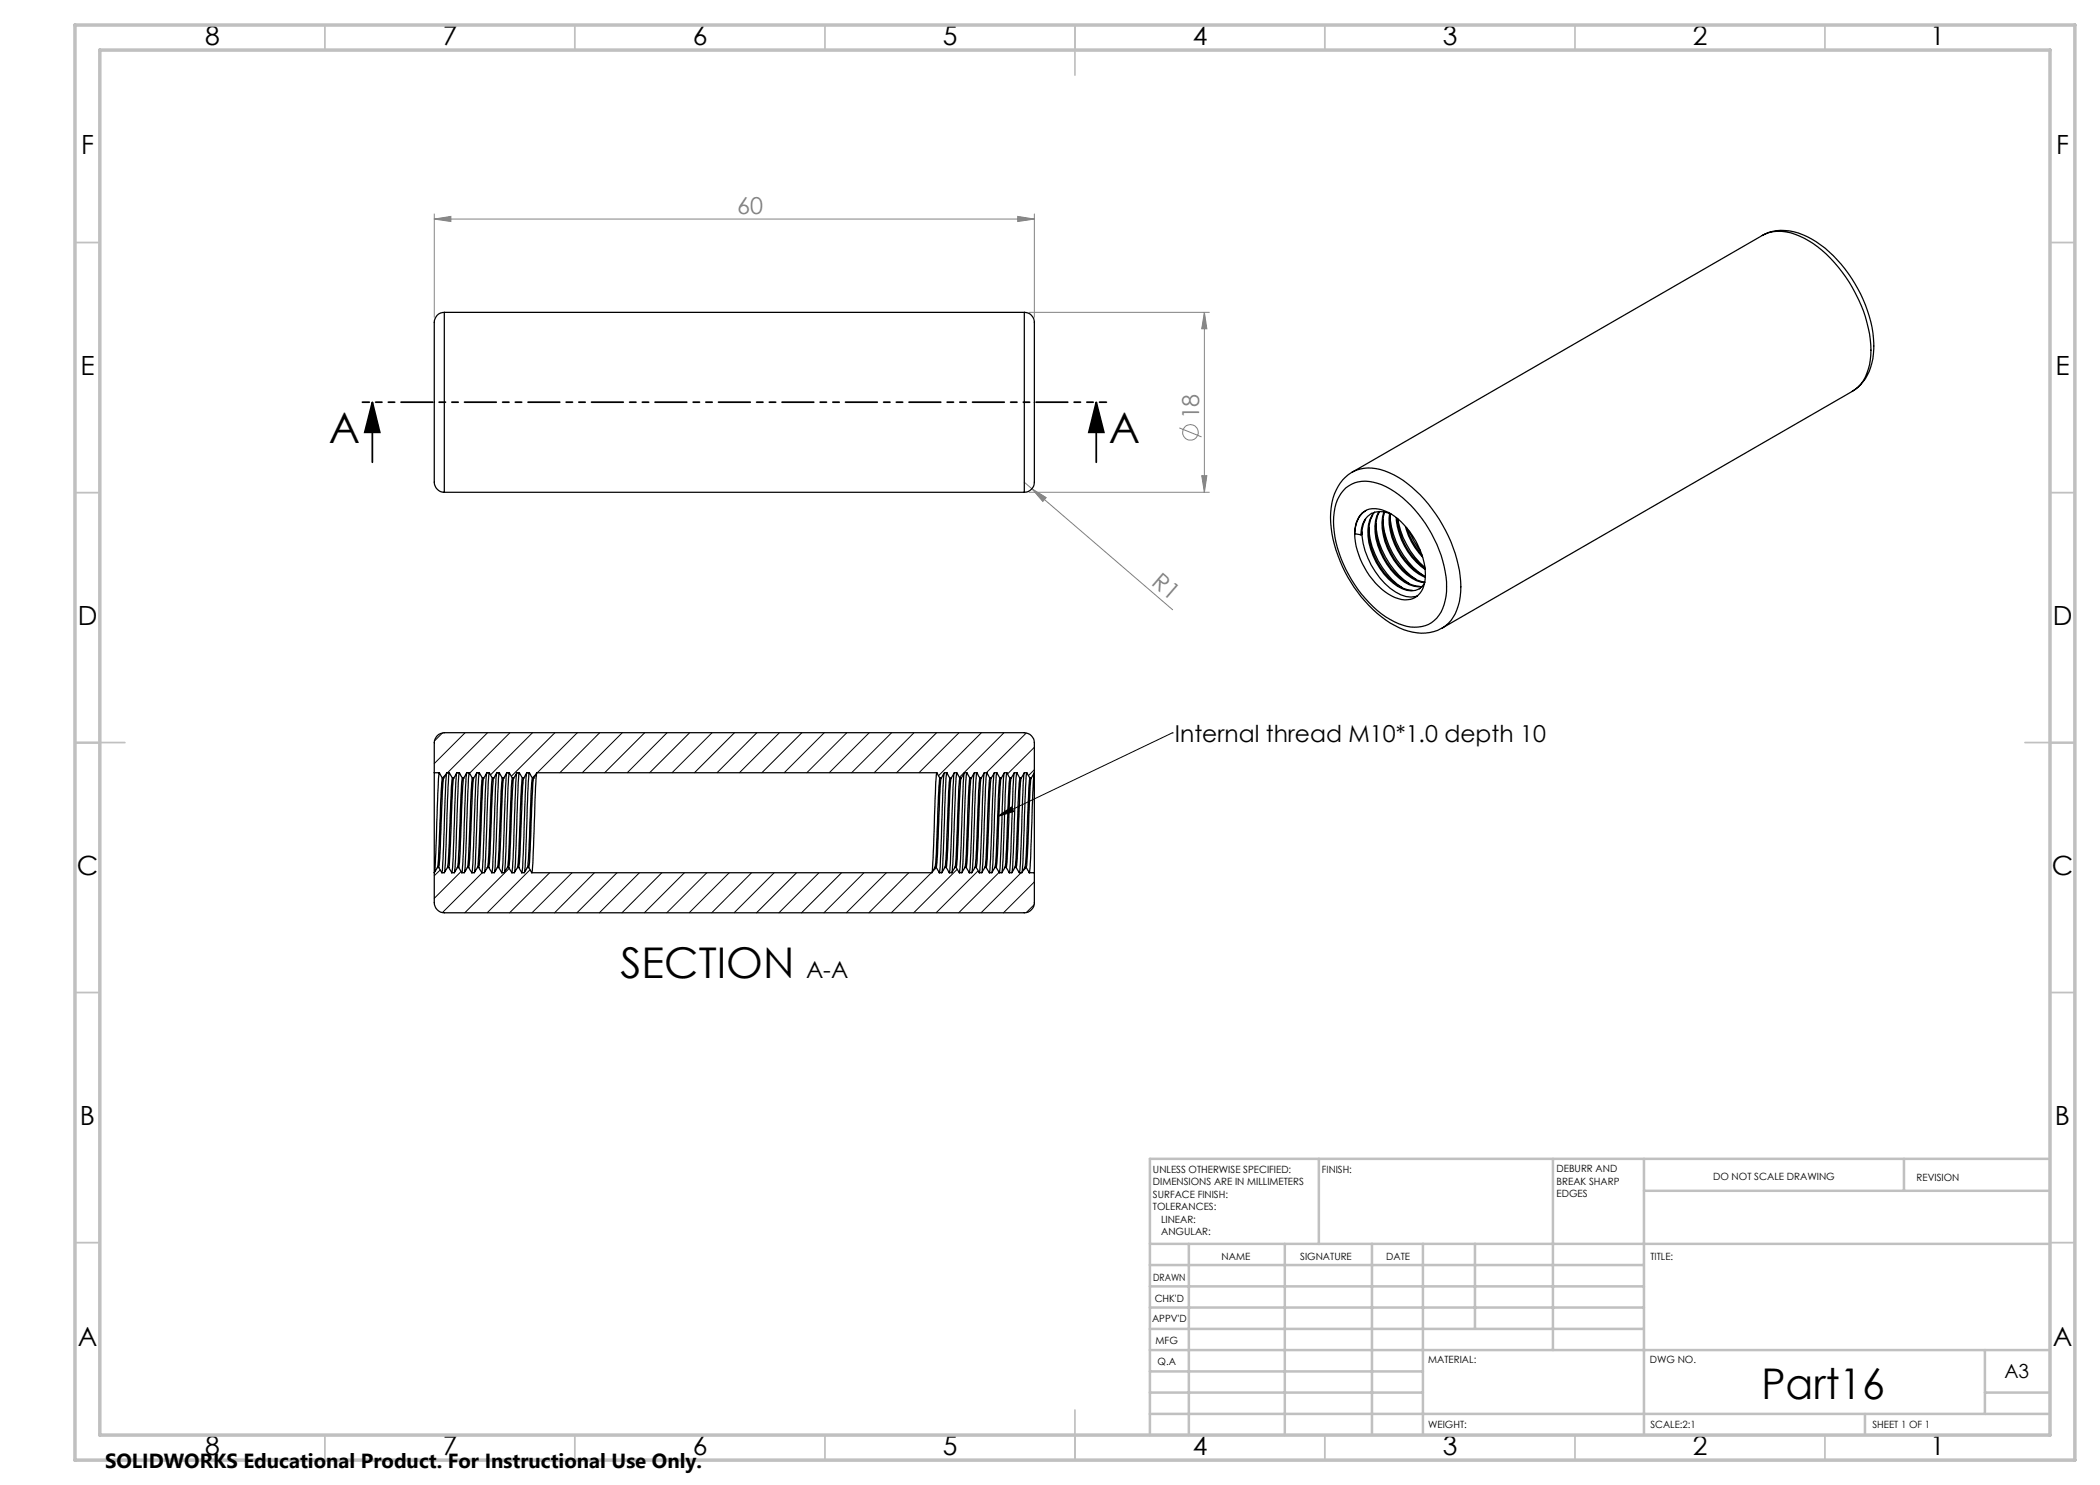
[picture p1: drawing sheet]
<svg xmlns="http://www.w3.org/2000/svg" width="420mm" height="297mm" viewBox="0 0 420 297" stroke-linecap="round" stroke-linejoin="round" font-family="sans-serif">
<g fill="none" stroke="#808080" stroke-width=".2">
<path d="M86.9 43.8l3.3-.5v1zM86.9 42.8v20.7M86.9 43.8h120M203.6 43.3l3.3 .5-3.3 .5zM206.9 42.8v20.7M205.8 62.5h36.1M240.9 62.5l.5 3.3h-1.1zM240.9 62.5v36M204.9 96.4l29.6 25.6M205.8 98.5h36.1M206.4 97.8l2.8 1.7-.6 .8zM235.9 85.6l4.4 1.8"/>
<path d="M240.3 95.1h1.1l-.5 3.4z"/>
<circle cx="238.1" cy="86.5" r="1.55"/>
</g>
<path d="M234.5 146.6h.1M234.5 146.6l-35 16.7M199.5 163.3l2.8-1.9 .4 .9z" fill="none" stroke="#000" stroke-width=".2"/>
<path d="M74.5 80.5l1.5 6h-3zM74.5 80.5v12M219.3 80.5l1.5 6h-3zM219.3 80.5v12" fill="none" stroke="#000" stroke-width=".35"/>
<path d="M221.3 80.4h-148.8" fill="none" stroke="#000" stroke-width=".35" stroke-dasharray="6.3 1.3 1.3 1.3 1.3 1.3" stroke-dashoffset="5"/>
<g fill="none" stroke="#c0c0c0" stroke-width=".35">
<path d="M65 5v5M115 5v5M165 5v5M215 5v10M265 5v5M315 5v5M365 5v5M15 48.5h5M410 48.5h5M15 98.5h5M410 98.5h5M15 148.5h10"/>
<path d="M405 148.5h10M15 198.5h5M410 198.5h5M15 248.5h5M410 248.5h5M65 287v5M115 287v5M165 287v5M215 282v10M265 287v5M315 287v5M365 287v5"/>
</g>
<g fill="none" stroke="#c0c0c0" stroke-width=".5">
<path d="M263.8 231.8v17M310.6 231.8v38.2M328.8 231.8v55.2M328.8 238.2h81.2M380.8 231.8v6.4M410 231.8h-180v55.2M230 248.8h180M230 257.3h98.8M230 253h98.8M237.8 248.8v38.2M257 248.8v38.2M274.4 248.8v38.2"/>
<path d="M284.6 248.8v38.2M295 248.8v17M230 265.8h98.8M230 261.5h98.8M230 278.5h54.6M230 274.3h54.6M230 270h180M397 278.5h13M397 270v12.8M230 282.8h180M373 282.8v4.2"/>
</g>
<path d="M15 5h400v287h-400zM20 10h390v277h-390z" fill="none" stroke="#c0c0c0" stroke-width=".7"/>
<g fill="#000">
<path d="M199.5 163.3l2.8-1.9 .4 .9z"/>
<path d="M219.3 80.5l1.5 6h-3zM74.5 80.5l1.5 6h-3z"/>
</g>
<g fill="#808080">
<path d="M206.4 97.8l2.8 1.7-.6 .8z"/>
<path d="M86.9 43.8l3.3-.5v1zM203.6 43.3l3.3 .5-3.3 .5z"/>
<path d="M240.9 62.5l.5 3.3h-1.1zM240.3 95.1h1.1l-.5 3.4z"/>
</g>
<g fill="none" stroke="#000" stroke-width=".25">
<path d="M352.5 47.1a9.9 9.9 0 0 1 9.9 .7 27 27 0 0 1 11.4 15.4 17.1 17.1 0 0 1 0 11.1 8.7 8.7 0 0 1-3.3 4M352.5 47.1a8 8 0 0 1 7.4 .1 25.2 25.2 0 0 1 11.8 12.7 21.7 21.7 0 0 1 2.2 13.1 7.6 7.6 0 0 1-3.4 5.3M352.5 47.1l-82.1 47.3M88.9 62.5a2.22 2.22 0 0 0-2 2.7v30.2a2.44 2.44 0 0 0 2 3.1M88.9 62.5v36M88.9 62.5h116M204.9 62.5a2.16 2.16 0 0 1 2 2.7v30.2a2.44 2.44 0 0 1-2 3.1M204.9 62.5v36M370.5 78.3l-82.1 47.3M88.9 98.5h116M269.2 97.6a6.8 6.8 0 0 1 7.1-.7 23.4 23.4 0 0 1 11.5 13.1 17.2 17.2 0 0 1 1 10.9 6 6 0 0 1-8.3 4.1 19.3 19.3 0 0 1-9.5-8 22.1 22.1 0 0 1-4.2-14.6 7.6 7.6 0 0 1 2.4-4.8zM270.4 94.4a9.5 9.5 0 0 0-4.3 8.1 26.5 26.5 0 0 0 6.9 17.8 17.1 17.1 0 0 0 10.5 6.3 8.2 8.2 0 0 0 4.9-1"/>
<path d="M270.4 94.4a8 8 0 0 1 7.4 .1 25.2 25.2 0 0 1 11.9 12.7 21.7 21.7 0 0 1 2.2 13.1 7.9 7.9 0 0 1-3.5 5.3M270.9 106.7l1.3 .3M272.4 106.4a15.2 15.2 0 0 0 7.7 12.6 4.2 4.2 0 0 0 3.4 .2M272.5 102.6a4.5 4.5 0 0 1 5.2-.1 15.3 15.3 0 0 1 7.3 13.2 4 4 0 0 1-4 4.3 9.7 9.7 0 0 1-6.5-4.1 15.2 15.2 0 0 1-3.5-9.9 5.4 5.4 0 0 1 1.5-3.4zM273.1 103.9l-.4 .8-.4 2.2-.1 .1M273.2 102.1a5 5 0 0 0-2.3 4.6M273.8 105.5a15.5 15.5 0 0 0 6.7 12M274.4 102.7h-.1M274.5 103a9.1 9.1 0 0 0 .3 8.1 11.5 11.5 0 0 0 6.8 6.9l.9 .1M274.9 102.4a6.8 6.8 0 0 0-1.1 6.2 13.7 13.7 0 0 0 6.7 9.2 3.2 3.2 0 0 0 4.4-1.1M275.2 104.7a15.6 15.6 0 0 0 6.7 12M275.8 102.3a8.9 8.9 0 0 0 .2 8.1 11.4 11.4 0 0 0 6.8 6.9h1.6"/>
<path d="M275.9 102.3a9.1 9.1 0 0 0 .3 8 11.4 11.4 0 0 0 6.8 6.9l.9 .1M276.6 103.9a15.6 15.6 0 0 0 6.7 12M276.8 102.4a10.6 10.6 0 0 0 1.3 8.4 11 11 0 0 0 6.1 5.6l.7 .1M276.9 102.4a11.9 11.9 0 0 0 2 9.5 9.5 9.5 0 0 0 6 4.5M277.9 102.7a13.4 13.4 0 0 0 6.8 12.6l.3 .1M278 103.1a15.6 15.6 0 0 0 6.7 12M278.1 102.8a13.4 13.4 0 0 0 6.8 12.4h.1M278.3 102.9a3.9 3.9 0 0 0-6 3l-.1 1.1M279.3 103.5a13.8 13.8 0 0 0 5.7 10.4M279.4 103.7a14 14 0 0 0 5.6 9.9M279.6 103.8a16.5 16.5 0 0 0 5.3 9.6M281.1 105.3a14 14 0 0 0 3.4 6.1"/>
<path d="M281.4 105.6a14.1 14.1 0 0 0 3 5.4M281.9 106.3a16.5 16.5 0 0 0 2.2 3.8M284 117.7l-.1 .1M86.9 154.5v-5.9a2.05 2.05 0 0 1 2-2.1h116a2.05 2.05 0 0 1 2 2.1v5.9M86.9 154.5v20.1M86.9 154.5h1M87.9 154.5l-.2 1.1-.8 18.7M87.9 154.5l.6 1.1M88.5 155.6l-.3 2.7-.5 13.5-.2 1.7M88.5 155.6h.2M88.7 155.7l-.6 14.1-.4 3.7M88.7 155.6v.1"/>
<path d="M89.4 154.6l-.3 1.9-.5 15.1-.2 3M89.9 154.5l-.3 3-.7 16.8M89.9 154.5h-.5l-.7 1.1M89.9 154.5l.6 1.1M90.5 155.6l-.2 1.8-.6 13.4-.2 2.7M90.5 155.6h.2M90.7 155.7l-.2 1.7-.5 13.4-.3 2.7M90.7 155.6v.1M91.3 154.6l-.2 4.1-.5 12.9-.3 3M91.9 154.5l-.2 2-.8 17.8M91.9 154.5h-.5l-.7 1.1M91.9 154.5l.6 1.1"/>
<path d="M92.5 155.6l-.3 3.7-.5 13.2-.2 1M92.5 155.6h.2M92.7 155.7l-.7 15.1-.3 2.7M92.7 155.6v.1M93.3 154.6l-.2 2.9-.5 15.1-.2 2M93.9 154.5l-.2 1.1-.8 18.7M93.9 154.5h-.6l-.6 1.1M93.9 154.5l.6 1.1M94.5 155.6l-.3 2.7-.5 13.5-.2 1.7M94.5 155.6h.2M94.7 155.7l-.6 14.1-.4 3.7M94.7 155.6v.1"/>
<path d="M95.4 154.6l-.3 1.9-.5 16.1-.2 2M95.8 154.5l-.2 3-.7 16.8M95.8 154.5h-.4l-.7 1.1M95.8 154.5l.7 1.1M96.5 155.6l-.2 1.8-.6 13.4-.2 2.7M96.5 155.6h.2M96.7 155.7l-.2 1.7-.5 14.4-.3 1.7M96.7 155.6v.1M97.3 154.6l-.3 4.1-.4 12.9-.2 3M97.9 154.5l-.3 2-.7 17.8M97.9 154.5h-.5l-.7 1.1M97.9 154.5l.6 1.1"/>
<path d="M98.5 155.6l-.3 3.7-.4 11.5-.3 2.7M98.5 155.6h.2M98.7 155.7l-.7 15.1-.2 2.7M98.7 155.6v.1M99.3 154.6l-.2 2.9-.6 16-.1 1.1M99.9 154.5l-.2 1.1-.8 18.7M99.9 154.5h-.5l-.7 1.1M99.9 154.5l.6 1.1M100.5 155.6l-.3 2.7-.5 13.5-.2 1.7M100.5 155.6h.3M100.7 155.7l-.7 14.1-.3 3.7M100.8 155.6l-.1 .1"/>
<path d="M101.4 154.6l-.3 2.9-.5 15.1-.2 2M101.8 154.5l-.2 3-.7 16.8M101.8 154.5l.7 1.1M101.8 154.5h-.4l-.6 1.1M102.5 155.6l-.2 1.8-.6 14.4-.2 1.7M102.5 155.6h.2M102.7 155.7l-.7 16.1-.3 1.7M102.7 155.6v.1M103.4 154.6l-.2 1.9-.6 15.1-.2 3M103.9 154.5l-.3 2-.7 17.8M103.9 154.5h-.5l-.7 1.1M103.9 154.5l.6 1.1"/>
<path d="M104.5 155.6l-.2 1.8-.5 13.4-.3 2.7M104.5 155.6h.2M104.7 155.7l-.3 3.6-.4 11.5-.2 2.7M104.7 155.6v.1M105.3 154.6l-.2 4.1-.6 14.8-.1 1.1M105.9 154.5l-.3 4.2-.5 12.9-.2 2.7M105.9 154.5h-.5l-.7 1.1M105.9 154.5l.6 1.1M106.5 155.6l-.3 2.7-.4 11.5-.3 3.7M106.5 155.6h.3M106.7 155.7l-.8 16.8-.2 1M106.8 155.6l-.1 .1"/>
<path d="M107.4 154.6l-.3 2.9-.5 15.1-.2 2M187.4 154.5l-.3 2-.5 15.1-.2 2.9M187.4 154.5l.6 1.1M187.4 154.5h-80l-.6 1.1M188 155.6l-.3 3.7-.7 14.1M188 155.6h.2M188.2 155.6l-.2 1.8-.5 13.4-.2 2.7M188.8 154.8l-.2 2.7-.6 16-.1 1.1M189.4 154.5l-.2 1.1-.5 14.9-.3 4M189.4 154.5l.6 1.1M189.4 154.5h-.5l-.7 1.1M190 155.6l-.3 2.7-.4 11.5-.3 3.6"/>
<path d="M190 155.6h.3M190.3 155.6l-.3 2.7-.5 11.5-.3 3.7M190.8 154.8l-.7 17.8-.2 2M191.3 154.5l-.2 3-.4 13-.3 4M191.3 154.5l.7 1.1M191.3 154.5h-.4l-.6 1.1M192 155.6l-.2 1.8-.6 14.4-.2 1.6M192 155.6h.2M192.2 155.6l-.2 2.7-.5 13.5-.3 1.7M192.8 154.8l-.7 16.8-.2 3M193.4 154.5l-.3 2-.5 16.1-.2 1.9M193.4 154.5l.6 1.1"/>
<path d="M193.4 154.5h-.5l-.7 1.1M194 155.6l-.3 3.7-.7 14.1M194 155.6h.2M194.2 155.6l-.2 1.8-.5 13.4-.2 2.7M194.8 154.8l-.8 18.7-.1 1.1M195.4 154.5l-.2 2-.6 15.1-.2 2.9M195.4 154.5l.6 1.1M195.4 154.5h-.5l-.7 1.1M196 155.6l-.3 2.7-.6 15.1M196 155.6h.3M196.3 155.6l-.4 3.7-.5 13.2-.2 1M196.8 154.8l-.7 17.8-.2 2"/>
<path d="M197.4 154.5l-.3 3-.4 13-.3 4M197.4 154.5l.6 1.1M197.4 154.5h-.6l-.5 1.1M198 155.6l-.3 2.7-.5 13.5-.2 1.6M198 155.6h.2M198.2 155.6l-.2 2.7-.6 13.5-.2 1.7M198.8 154.8l-.7 16.8-.2 3M199.4 154.5l-.3 3-.5 15.1-.2 1.9M199.4 154.5h-.5l-.7 1.1M199.4 154.5l.6 1.1M200 155.6l-.3 3.7-.7 14.1M200 155.6h.2"/>
<path d="M200.2 155.6l-.2 1.8-.5 13.4-.3 2.7M200.8 154.8l-.8 18.7-.2 1.1M201.4 154.5l-.2 2-.6 15.1-.2 2.9M201.4 154.5h-.5l-.7 1.1M201.4 154.5l.6 1.1M202 155.6l-.2 1-.8 16.8M202 155.6h.2M202.2 155.6l-.3 3.7-.5 13.2-.2 1M202.8 154.8l-.2 2.7-.4 13-.3 4.1M203.4 154.5l-.2 1.1-.5 14.9-.3 4M203.4 154.5h-.6l-.6 1.1M203.4 154.5l.6 1.1"/>
<path d="M204 155.6l-.3 2.7-.5 13.5-.2 1.6M204 155.6h.2M204.2 155.6l-.2 2.7-.6 13.5-.2 1.7M204.8 154.8l-.7 17.8-.2 2M205.4 154.5l-.3 3-.5 15.1-.2 1.9M205.4 154.5h-.5l-.7 1.1M205.4 154.5l.6 1.1M206 155.6l-.2 1.8-.8 16M206 155.6h.2M206.2 155.6l-.2 1.8-.5 13.4-.3 2.7M206.8 154.8l-.7 16.8-.3 3M206.9 154.5v20.1"/>
<path d="M206.9 154.5l-.7 1.1M86.9 174.6v5.9a2.05 2.05 0 0 0 2 2.1h116a2.05 2.05 0 0 0 2-2.1v-5.9M87.5 173.5l-.6 1.1M87.5 173.5h.2M87.7 173.5l.7 1.1M89.5 173.5l-.6 1.1h-.5M89.5 173.5h.2M89.7 173.5l.6 1.1M91.5 173.5l-.6 1.1h-.6M91.5 173.5h.2M91.7 173.5l.7 1.1M93.5 173.5l-.6 1.1h-.5"/>
<path d="M93.5 173.5h.2M93.7 173.5l.7 1.1M95.5 173.5l-.6 1.1h-.5M95.5 173.5h.2M95.7 173.5l.7 1.1M97.5 173.5l-.6 1.1h-.5M97.5 173.5h.3M97.8 173.5l.6 1.1M99.5 173.5l-.7 1.1h-.4M99.5 173.5h.2M99.7 173.5l.7 1.1M101.5 173.5l-.6 1.1h-.5"/>
<path d="M101.5 173.5h.2M101.7 173.5l.7 1.1M103.5 173.5l-.6 1.1h-.5M103.5 173.5h.3M103.8 173.5l.6 1.1M105.5 173.5l-.7 1.1h-.4M105.5 173.5h.2M105.7 173.5l.7 1.1M187 173.5l-.6 1.1h-80M187 173.5h.3M187 173.4v.1M187.3 173.5l.6 1.1"/>
<path d="M189 173.5l-.7 1.1h-.4M189 173.5h.2M189 173.4v.1M189.2 173.5l.7 1.1M191 173.5l-.6 1.1h-.5M191 173.5h.2M191 173.4v.1M191.2 173.5l.7 1.1M193 173.5l-.6 1.1h-.5M193 173.5h.3M193 173.4v.1M193.3 173.5l.6 1.1"/>
<path d="M195 173.5l-.7 1.1h-.4M195 173.5h.2M195 173.4v.1M195.2 173.5l.7 1.1M197 173.5l-.6 1.1h-.5M197 173.5h.2M197 173.4v.1M197.2 173.5l.7 1.1M199 173.5l-.6 1.1h-.5M199 173.5h.2M199 173.4v.1M199.2 173.5l.6 1.1"/>
<path d="M201 173.5l-.6 1.1h-.6M201 173.5h.2M201 173.4v.1M201.2 173.5l.7 1.1M203 173.5l-.6 1.1h-.5M203 173.5h.2M203 173.4v.1M203.2 173.5l.7 1.1M205 173.5l-.6 1.1h-.5M205 173.5h.2M205 173.4v.1M205.2 173.5l.6 1.1"/>
<path d="M205.8 174.6h1.1"/>
</g>
<g fill="none" stroke="#000" stroke-width=".2">
<path d="M88.5 146.6l-1.6 1.6M89.1 154.9l-.6 .7M93 146.5l-6.1 6.2M97.5 146.5l-8 8M102 146.5l-8.1 8.2M106.5 146.5l-8.4 8.5M107.2 154.8l-.7 .8M111 146.5l-8.7 8.8M115.5 146.5l-8 8M119.9 146.5l-7.9 8M124.5 146.5l-8 8M128.9 146.5l-8 8"/>
<path d="M133.4 146.5l-8 8M137.9 146.5l-8 8M142.4 146.5l-8 8M146.9 146.5l-8 8M151.4 146.5l-8 8M155.9 146.5l-8 8M160.4 146.5l-8 8M164.9 146.5l-8.1 8M169.4 146.5l-8 8M173.8 146.5l-8 8M178.3 146.5l-8 8M182.8 146.5l-8 8"/>
<path d="M187.3 146.5l-8 8M191.8 146.5l-8 8M196.3 146.5l-8.6 8.6M196.3 155.5l-.1 .1M200.8 146.5l-8.9 9M205.2 146.6l-7.9 7.9M206.9 153.9l-1.2 1.2M206.9 149.5l-5.4 5.3M88.1 174l-1.2 1.2M92.2 174.3l-5.3 5.4M96.4 174.6l-7.9 7.9M97.5 173.5l-.1 .1"/>
<path d="M101.8 173.7l-8.8 8.9M106 174l-8.6 8.6M109.9 174.6l-8 8M114.4 174.6l-8 8M118.9 174.6l-8 8M123.4 174.6l-8 8M127.9 174.6l-8 8M132.4 174.6l-8 8M136.9 174.6l-8 8M141.4 174.6l-8.1 8M145.8 174.6l-8 8M150.3 174.6l-8 8"/>
<path d="M154.8 174.6l-8 8M159.3 174.6l-8 8M163.8 174.6l-8 8M168.3 174.6l-8 8M172.8 174.6l-8 8M177.3 174.6l-8 8M181.8 174.6l-8 8M186.3 174.6l-8 8M187.3 173.5l-.8 .8M191.5 173.8l-8.8 8.8M195.6 174.2l-8.4 8.4M199.8 174.5l-8.1 8.1"/>
<path d="M204.2 174.6l-8 8M205.2 173.5l-.6 .7M206.9 176.4l-6.2 6.2M206.8 180.9l-1.6 1.6"/>
</g>
<g font-size="8.5">
<text x="65.8" y="88.6">A</text>
<text x="221.8" y="88.6">A</text>
<text x="124.1" y="195.7">SECTION</text>
<text x="352.3" y="279.7">Part16</text>
</g>
<g font-size="5.3">
<text x="41" y="9">8</text>
<text x="88.5" y="9">7</text>
<text x="138.5" y="9">6</text>
<text x="188.5" y="9">5</text>
<text x="238.5" y="9">4</text>
<text x="288.5" y="9">3</text>
<text x="338.5" y="9">2</text>
<text x="386" y="9">1</text>
<text x="16.2" y="30.7">F</text>
<text x="411.2" y="30.7">F</text>
<text x="16.1" y="75">E</text>
<text x="411.1" y="75">E</text>
<text x="15.5" y="125">D</text>
<text x="410.5" y="125">D</text>
<text x="15.4" y="175">C</text>
<text x="410.4" y="175">C</text>
<text x="16" y="225">B</text>
<text x="411" y="225">B</text>
<text x="15.5" y="269.2">A</text>
<text x="410.5" y="269.2">A</text>
<text x="41" y="291">8</text>
<text x="88.5" y="291">7</text>
<text x="138.5" y="291">6</text>
<text x="188.5" y="291">5</text>
<text x="238.5" y="291">4</text>
<text x="288.5" y="291">3</text>
<text x="338.5" y="291">2</text>
<text x="386" y="291">1</text>
</g>
<g font-size="4.7" fill="#808080">
<text x="147.5" y="42.8">60</text>
<text x="239.8" y="83.9" transform="rotate(-90 239.8 83.9)">18</text>
<text x="230.1" y="116.8" transform="rotate(41 230.1 116.8)">R1</text>
</g>
<g font-size="4.7">
<text x="235" y="148.3">Internal thread M10*1.0 depth 10</text>
<text x="161.2" y="195.7">A-A</text>
</g>
<text font-size="4.1" x="21" y="293.7">SOLIDWORKS Educational Product. For Instructional Use Only.</text>
<text font-size="3.9" x="400.9" y="275.5">A3</text>
<g font-size="2">
<text x="230.6" y="234.6">UNLESS OTHERWISE SPECIFIED:</text>
<text x="230.6" y="237.1">DIMENSIONS ARE IN MILLIMETERS</text>
<text x="230.6" y="239.6">SURFACE FINISH:</text>
<text x="264.4" y="234.6">FINISH:</text>
<text x="311.3" y="234.5">DEBURR AND</text>
<text x="311.3" y="237">BREAK SHARP</text>
<text x="311.3" y="239.5">EDGES</text>
<text x="342.6" y="236">DO NOT SCALE DRAWING</text>
<text x="383.3" y="236.2">REVISION</text>
<text x="230.6" y="242.1">TOLERANCES:</text>
<text x="232.2" y="244.6">LINEAR:</text>
<text x="232.2" y="247.1">ANGULAR:</text>
<text x="244.3" y="252">NAME</text>
<text x="260" y="251.9">SIGNATURE</text>
<text x="277.2" y="251.9">DATE</text>
<text x="330.1" y="251.9">TITLE:</text>
<text x="230.6" y="256.1">DRAWN</text>
<text x="230.9" y="260.3">CHK'D</text>
<text x="230.4" y="264.4">APPV'D</text>
<text x="231.1" y="268.8">MFG</text>
<text x="231.5" y="273">Q.A</text>
<text x="285.6" y="272.5">MATERIAL:</text>
<text x="330" y="272.5">DWG NO.</text>
<text x="285.6" y="285.5">WEIGHT:</text>
<text x="330.1" y="285.6">SCALE:2:1</text>
<text x="374.5" y="285.6">SHEET 1 OF 1</text>
</g>
</svg>
